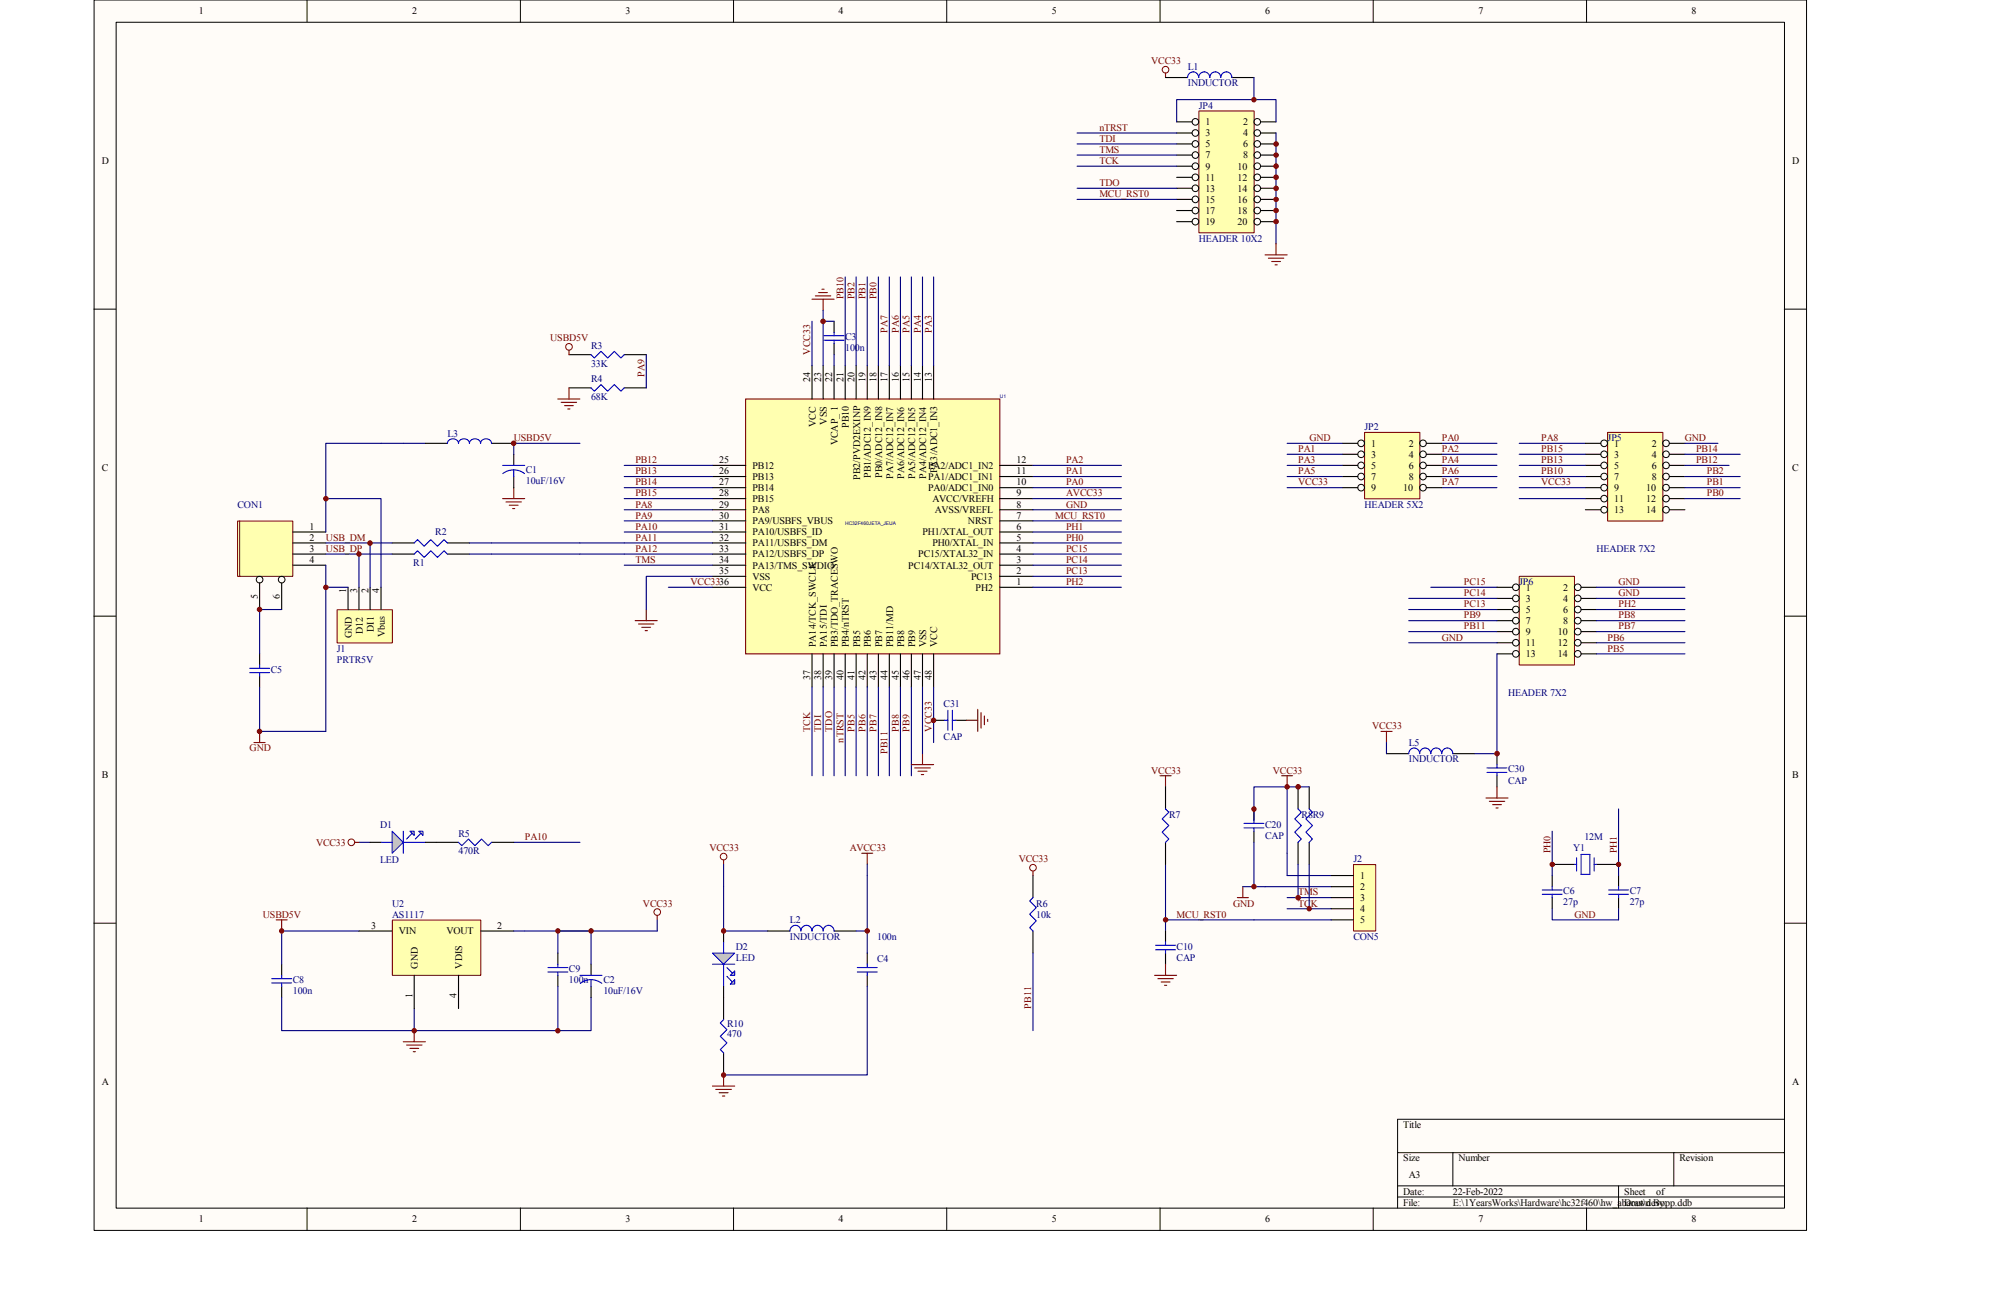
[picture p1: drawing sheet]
<svg xmlns="http://www.w3.org/2000/svg" width="432mm" height="279mm" viewBox="0 0 432 279" stroke-linecap="round" stroke-linejoin="round" font-family="sans-serif">
<path d="M20.4 0h371.4v266.7h-371.4z" fill="#fffcf8"/>
<g fill="none" stroke="#000" stroke-width=".22">
<path d="M20.4 0h371.4v266.7h-371.4zM25.2 4.8h361.8v257.1h-361.8zM66.6 0v4.8M112.9 0v4.8M159.1 0v4.8M205.3 0v4.8M251.6 0v4.8M297.8 0v4.8M344.1 0v4.8M20.4 67h4.7M387 67h4.8M20.4 133.6h4.7"/>
<path d="M387 133.6h4.8M20.4 200.1h4.7M387 200.1h4.8M303.1 249.9h83.9M303.1 257h83.9M303.1 259.5h83.9M315.1 249.9v7.1M351 257v4.8M363 249.9v7.1M387 242.6h-83.9v19.2M66.6 261.8v4.9M112.9 261.8v4.9"/>
<path d="M159.1 261.8v4.9M205.3 261.8v4.9M251.6 261.8v4.9M297.8 261.8v4.9M344.1 261.8v4.9"/>
</g>
<path d="M161.7 86.5h55.1v55.2h-55.1z" fill-rule="evenodd" fill="#ffffb0"/>
<path d="M161.7 86.5h55.1v55.2h-55.1z" fill="none" stroke="#7f0000" stroke-width=".24"/>
<g fill="none" stroke="#000" stroke-width=".24">
<path d="M176.1 79.2v7.3M178.5 79.2v7.3M180.9 79.2v7.3M183.3 79.2v7.3M185.7 79.2v7.3M188.1 79.2v7.3M190.5 79.2v7.3M192.9 79.2v7.3M195.3 79.2v7.3M197.7 79.2v7.3M200.1 79.2v7.3M202.5 79.2v7.3"/>
<path d="M154.5 117.7h7.2M154.5 115.3h7.2M154.5 112.9h7.2M154.5 110.5h7.2M154.5 108.1h7.2M154.5 105.7h7.2M154.5 103.3h7.2M154.5 100.9h7.2M216.8 117.7h7.2M216.8 115.3h7.2M216.8 112.9h7.2M216.8 110.5h7.2"/>
<path d="M216.8 108.1h7.2M216.8 105.7h7.2M216.8 103.3h7.2M216.8 100.9h7.2M154.5 127.3h7.2M154.5 124.9h7.2M154.5 122.5h7.2M154.5 120.1h7.2M216.8 127.3h7.2M216.8 124.9h7.2M216.8 122.5h7.2M216.8 120.1h7.2"/>
<path d="M176.1 141.7v7.2M178.5 141.7v7.2M180.9 141.7v7.2M183.3 141.7v7.2M185.7 141.7v7.2M188.1 141.7v7.2M190.5 141.7v7.2M192.9 141.7v7.2M195.3 141.7v7.2M197.7 141.7v7.2M200.1 141.7v7.2M202.5 141.7v7.2"/>
</g>
<path d="M51.6 113h11.9v11.9h-11.9z" fill="#ffffb0"/>
<path d="M51.5 112.9h12v12h-12zM52 112.9v12" fill="none" stroke="#7f0000" stroke-width=".22"/>
<g fill="none" stroke="#000" stroke-width=".24">
<path d="M63.5 115.3h7.2M63.5 117.7h7.2M85 117.7h4.8M97 117.7h4.8M56.3 126.4v5.7M61.1 126.4v5.7M63.5 120.1h7.2M63.5 122.5h7.2M85 120.1h4.8M97 120.1h4.8M56.3 141.7v2.4M56.3 146.5v2.4"/>
<path d="M61.1 209v2.4M61.1 213.8v2.4M121 206.6v2.4M121 211.4v2.4M128.2 209v2.4M128.2 213.8v2.4"/>
</g>
<g fill="none" stroke="#000" stroke-width=".22">
<circle cx="56.3" cy="125.6" r=".72"/>
<circle cx="61.1" cy="125.6" r=".72"/>
</g>
<g fill="none" stroke="#00f" stroke-width=".24">
<path d="M89.8 117.7l.8-.7 1.4 1.4 1.4-1.4 1.5 1.4 1.4-1.4 .7 .7M89.8 120.1l.8-.7 1.4 1.4 1.4-1.4 1.5 1.4 1.4-1.4 .7 .7M54.1 145.8h4.4M54.1 144.9h4.4M56.3 144.1v.8M56.3 145.8v.7M58.9 213.1h4.3M58.9 212.1h4.3M61.1 211.4v.7M61.1 213.1v.7M118.8 210.7h4.3M118.8 209.7h4.3"/>
<path d="M121 209v.7M121 210.7v.7M125.8 211.4h4.8M128.2 212.3l1 .2 1.3 .6M128.2 212.3l-1 .2-1.3 .6M128.2 212.3v1.5"/>
</g>
<path d="M70.7 117.7h14.3M101.8 117.7h4.8M61.1 132.1h-4.8v9.6M70.7 120.1h14.3M70.7 122.5v36h-14.4v-9.6M101.8 120.1h4.8M61.1 216.2v7.2h67.1v-7.2M77.9 201.8h-16.8v7.2M89.8 218.6v4.8M121 201.8v4.8M121 213.8v9.6M142.5 201.8h-14.3v7.2" fill="none" stroke="#00007f" stroke-width=".24"/>
<path d="M56.3 158.5v2.5M55.1 161h2.4M59.9 199.4h2.4M61.1 199.4v2.4M87.5 225.8h4.7M88.2 226.5h3.3M88.9 227.2h1.9M89.6 228h.5M89.8 223.4v2.4" fill="none" stroke="#7f0000" stroke-width=".24"/>
<path d="M85.1 199.5h19.2v11.9h-19.2z" fill="#ffffb0"/>
<path d="M85.1 199.4h19.2v12h-19.2z" fill="none" stroke="#7f0000" stroke-width=".22"/>
<path d="M77.9 201.8h7.1M89.8 211.4v7.2M99.4 211.4v7.2M104.2 201.8h7.2" fill="none" stroke="#000" stroke-width=".24"/>
<path d="M77.9 182.6h2.4M111.4 182.6h14.4M111.4 201.8h16.8" fill="none" stroke="#00007f" stroke-width=".24"/>
<path d="M85 180.2l2.5 2.4-2.5 2.4z" fill="#c1c1c1"/>
<path d="M85 180.2l2.5 2.4-2.5 2.4z" fill="none" stroke="#00f" stroke-width=".22"/>
<path d="M88.9 180.2h.9v.9z" fill="#c1c1c1"/>
<path d="M88.9 180.2h.9v.9z" fill="none" stroke="#00f" stroke-width=".22"/>
<path d="M90.8 180.2h.9v.9z" fill="#c1c1c1"/>
<path d="M90.8 180.2h.9v.9z" fill="none" stroke="#00f" stroke-width=".22"/>
<path d="M82.6 182.6h2.4M87.5 180.2v4.8M87.5 182.6h4.7M89.4 180.6l-1.2 1.3M91.3 180.6l-1.2 1.3M99.4 182.6l.8 .7 1.4-1.4 1.4 1.4 1.4-1.4 1.5 1.4 .7-.7M156.9 221l-.7 .7 1.4 1.5-1.4 1.4 1.4 1.5-1.4 1.4 .7 .7" fill="none" stroke="#00f" stroke-width=".24"/>
<path d="M80.3 182.6h2.3M92.2 182.6h7.2M106.6 182.6h4.8M156.9 216.2v4.8M156.9 228.2v4.8" fill="none" stroke="#000" stroke-width=".24"/>
<g fill="none" stroke="#7f0000" stroke-width=".22">
<circle cx="76.2" cy="182.6" r=".72"/>
<circle cx="156.9" cy="185.7" r=".72"/>
</g>
<path d="M76.9 182.6h1M156.9 186.4v1M154.5 235.4h4.8M155.2 236.1h3.4M156 236.9h1.9M156.7 237.6h.5M156.9 233v2.4" fill="none" stroke="#7f0000" stroke-width=".24"/>
<path d="M154.5 206.6h4.8l-2.4 2.4z" fill="#c1c1c1"/>
<path d="M154.5 206.6h4.8l-2.4 2.4z" fill="none" stroke="#00f" stroke-width=".22"/>
<path d="M159.3 210.4v1h-.9z" fill="#c1c1c1"/>
<path d="M159.3 210.4v1h-.9z" fill="none" stroke="#00f" stroke-width=".22"/>
<path d="M158.4 213.3l.9-1v1z" fill="#c1c1c1"/>
<path d="M158.4 213.3l.9-1v1z" fill="none" stroke="#00f" stroke-width=".22"/>
<g fill="none" stroke="#00f" stroke-width=".24">
<path d="M178.7 72.8h4.3M178.7 73.7h4.3M180.9 72.1v.7M180.9 73.7v.8M154.5 209h4.8M156.9 204.2v2.4M156.9 209v4.8M157.6 209.7l1.2 1.2M157.6 211.6l1.2 1.3M171.3 201.8a1.19 1.19 0 0 1 1.2-1.2 1.19 1.19 0 0 1 1.2 1.2 1.21 1.21 0 0 1 1.2-1.2 1.21 1.21 0 0 1 1.2 1.2 1.21 1.21 0 0 1 1.2-1.2 1.21 1.21 0 0 1 1.2 1.2 1.19 1.19 0 0 1 1.2-1.2 1.19 1.19 0 0 1 1.2 1.2M185.9 210.7h4.3M185.9 209.7h4.3"/>
<path d="M188.1 209v.7M188.1 210.7v.7"/>
</g>
<path d="M180.9 69.6v2.5M180.9 74.5v2.4M156.9 201.8v2.4M156.9 213.8v2.4M166.5 201.8h4.8M180.9 201.8h4.8M188.1 206.6v2.4M188.1 211.4v2.4" fill="none" stroke="#000" stroke-width=".24"/>
<path d="M142.5 199.4v2.4M156.9 187.4v4.8M188.1 187.4v14.4M156.9 201.8h9.6M185.7 201.8h2.4v4.8M188.1 213.8v19.2h-31.2" fill="none" stroke="#00007f" stroke-width=".24"/>
<path d="M142.5 198.4v1M186.9 185h2.4M188.1 185v2.4" fill="none" stroke="#7f0000" stroke-width=".24"/>
<circle cx="142.5" cy="197.7" r=".72" fill="none" stroke="#7f0000" stroke-width=".22"/>
<circle cx="89.8" cy="223.4" r=".48" fill="#7f0000"/>
<circle cx="89.8" cy="223.4" r=".48" fill="none" stroke="#7f0000" stroke-width=".22"/>
<circle cx="121" cy="223.4" r=".48" fill="#7f0000"/>
<circle cx="121" cy="223.4" r=".48" fill="none" stroke="#7f0000" stroke-width=".22"/>
<circle cx="121" cy="201.8" r=".48" fill="#7f0000"/>
<circle cx="121" cy="201.8" r=".48" fill="none" stroke="#7f0000" stroke-width=".22"/>
<circle cx="61.1" cy="201.8" r=".48" fill="#7f0000"/>
<circle cx="61.1" cy="201.8" r=".48" fill="none" stroke="#7f0000" stroke-width=".22"/>
<circle cx="128.2" cy="201.8" r=".48" fill="#7f0000"/>
<circle cx="128.2" cy="201.8" r=".48" fill="none" stroke="#7f0000" stroke-width=".22"/>
<circle cx="156.9" cy="233" r=".48" fill="#7f0000"/>
<circle cx="156.9" cy="233" r=".48" fill="none" stroke="#7f0000" stroke-width=".22"/>
<circle cx="188.1" cy="201.8" r=".48" fill="#7f0000"/>
<circle cx="188.1" cy="201.8" r=".48" fill="none" stroke="#7f0000" stroke-width=".22"/>
<path d="M87.5 96.1h-16.8v19.2" fill="none" stroke="#00007f" stroke-width=".24"/>
<circle cx="56.3" cy="158.5" r=".48" fill="#7f0000"/>
<circle cx="56.3" cy="158.5" r=".48" fill="none" stroke="#7f0000" stroke-width=".22"/>
<g fill="none" stroke="#00007f" stroke-width=".24">
<path d="M178.5 67.3v11.9M178.5 69.6h2.4M180.9 76.9v2.3M183.3 60v19.2M185.7 60v19.2M188.1 60v19.2M190.5 60v19.2M192.9 60v19.2M195.3 60v19.2M197.7 60v19.2M200.1 60v19.2M202.5 60v19.2"/>
<path d="M106.6 117.7h47.9M135.4 115.3h19.1M135.4 112.9h19.1M135.4 110.5h19.1M135.4 108.1h19.1M135.4 105.7h19.1M135.4 103.3h19.1M135.4 100.9h19.1M224 117.7h19.2M224 115.3h19.2M224 112.9h19.2M224 110.5h19.2"/>
<path d="M224 108.1h19.2M224 105.7h19.2M224 103.3h19.2M224 100.9h19.2M106.6 120.1h47.9M135.4 122.5h19.1M154.5 124.9h-14.3v7.2M224 127.3h19.2M224 124.9h19.2M224 122.5h19.2M224 120.1h19.2M176.1 148.9v19.2"/>
<path d="M178.5 148.9v19.2M180.9 148.9v19.2M183.3 148.9v19.2M185.7 148.9v19.2M188.1 148.9v19.2M190.5 148.9v19.2M192.9 148.9v19.2M195.3 148.9v19.2M197.7 148.9v19.2M200.1 148.9v14.5"/>
</g>
<g fill="none" stroke="#7f0000" stroke-width=".24">
<path d="M176.1 64.9h4.8M176.8 64.1h3.4M177.5 63.4h2M178.3 62.7h.4M178.5 64.9v2.4M137.8 134.5h4.7M138.5 135.3h3.3M139.2 136h1.9M139.9 136.7h.5M140.2 132.1v2.4M197.7 165.7h4.8M198.4 166.5h3.4"/>
<path d="M199.1 167.2h1.9M199.8 167.9h.5M200.1 163.4v2.3"/>
</g>
<circle cx="178.5" cy="69.7" r=".49" fill="#7f0000"/>
<circle cx="178.5" cy="69.7" r=".49" fill="none" stroke="#7f0000" stroke-width=".22"/>
<path d="M176.1 69.6v9.6M144.9 127.3h9.6M202.5 148.9v12.1M156.9 192.2v9.6" fill="none" stroke="#00007f" stroke-width=".24"/>
<circle cx="156.9" cy="201.8" r=".48" fill="#7f0000"/>
<circle cx="156.9" cy="201.8" r=".48" fill="none" stroke="#7f0000" stroke-width=".22"/>
<path d="M278 168.1h2.3M279.1 168.1v2.5M268.4 194.6h2.4M269.5 192.2v2.4" fill="none" stroke="#7f0000" stroke-width=".24"/>
<path d="M351 175.3v14.5M274.4 192.2h14.3M279.1 185v4.8h9.6M279.1 197h9.6M279.1 194.6h9.6M336.6 197v2.4h14.4v-2.4" fill="none" stroke="#00007f" stroke-width=".24"/>
<path d="M336.6 189.8v2.4M336.6 194.6v2.4M336.6 187.4h4.9M346.2 187.4h4.8M351 189.8v2.4M351 194.6v2.4" fill="none" stroke="#000" stroke-width=".24"/>
<g fill="none" stroke="#00f" stroke-width=".24">
<path d="M334.5 192.9h4.3M334.5 193.8h4.3M336.6 192.2v.7M336.6 193.8v.8M341.5 187.4h.4M341.9 185.9v2.9M342.9 185.2h1.9v4.3h-1.9zM345.7 185.9v2.9M345.7 187.4h.5M348.9 192.9h4.3M348.9 193.8h4.3M351 192.2v.7"/>
<path d="M351 193.8v.8"/>
</g>
<circle cx="351" cy="187.4" r=".46" fill="#7f0000"/>
<circle cx="351" cy="187.4" r=".46" fill="none" stroke="#7f0000" stroke-width=".22"/>
<path d="M336.6 180.2v9.6" fill="none" stroke="#00007f" stroke-width=".24"/>
<circle cx="336.7" cy="187.4" r=".48" fill="#7f0000"/>
<g fill="none" stroke="#7f0000" stroke-width=".22">
<circle cx="224" cy="188.1" r=".72"/>
<circle cx="336.7" cy="187.4" r=".48"/>
</g>
<path d="M252.8 170.6v4.7M224 189.8v4.8M252.8 182.6v4.8M224 201.8v4.8M252.8 201.8v2.4M252.8 206.6v2.4" fill="none" stroke="#000" stroke-width=".24"/>
<path d="M252.8 175.3l.7 .8-1.4 1.4 1.4 1.4-1.4 1.5 1.4 1.5-.7 .7M224 194.6l-.7 .7 1.4 1.4-1.4 1.5 1.4 1.4-1.4 1.5 .7 .7M250.6 205.9h4.3M250.6 204.9h4.3M252.8 204.2v.7M252.8 205.9v.7" fill="none" stroke="#00f" stroke-width=".24"/>
<path d="M251.6 168.1h2.4M252.8 168.1v2.5M224 188.8v1" fill="none" stroke="#7f0000" stroke-width=".24"/>
<path d="M252.8 187.4v12h19.1M252.8 199.4v2.4M224 206.6v16.8" fill="none" stroke="#00007f" stroke-width=".24"/>
<circle cx="252.8" cy="199.4" r=".49" fill="#7f0000"/>
<circle cx="252.8" cy="199.4" r=".49" fill="none" stroke="#7f0000" stroke-width=".22"/>
<path d="M293.6 187.5h4.8v14.3h-4.8z" fill="#ffffb0"/>
<path d="M293.5 187.4h4.9v14.4h-4.9z" fill="none" stroke="#7f0000" stroke-width=".22"/>
<path d="M281.5 170.6v4.7M283.9 170.6v4.7M281.5 182.6v4.8M283.9 182.6v4.8M288.7 189.8h4.8M288.7 192.2h4.8M288.7 194.6h4.8M288.7 197h4.8M288.7 199.4h4.8" fill="none" stroke="#000" stroke-width=".24"/>
<path d="M279.1 170.6v14.4M269.5 192.2h4.9M271.9 199.4h16.8M281.5 187.4v7.2" fill="none" stroke="#00007f" stroke-width=".24"/>
<path d="M281.5 175.3l.7 .8-1.4 1.4 1.4 1.4-1.4 1.5 1.4 1.5-.7 .7M283.9 175.3l.7 .8-1.4 1.4 1.4 1.4-1.4 1.5 1.4 1.5-.7 .7" fill="none" stroke="#00f" stroke-width=".24"/>
<circle cx="281.5" cy="194.6" r=".49" fill="#7f0000"/>
<circle cx="281.5" cy="194.6" r=".49" fill="none" stroke="#7f0000" stroke-width=".22"/>
<path d="M283.9 187.4v9.6" fill="none" stroke="#00007f" stroke-width=".24"/>
<circle cx="283.9" cy="197" r=".46" fill="#7f0000"/>
<circle cx="283.9" cy="197" r=".46" fill="none" stroke="#7f0000" stroke-width=".22"/>
<path d="M279.1 170.6h4.8" fill="none" stroke="#00007f" stroke-width=".24"/>
<circle cx="281.5" cy="170.5" r=".49" fill="#7f0000"/>
<g fill="none" stroke="#7f0000" stroke-width=".22">
<circle cx="123.4" cy="75.2" r=".72"/>
<circle cx="281.5" cy="170.5" r=".49"/>
</g>
<path d="M123.4 75.9v1M121 86.5h4.8M121.7 87.2h3.4M122.4 87.9h1.9M123.1 88.6h.5M123.4 84.1v2.4M109 108.1h4.8M109.7 108.8h3.4M110.4 109.5h2M111.2 110.2h.4M111.4 105.7v2.4" fill="none" stroke="#7f0000" stroke-width=".24"/>
<path d="M123.4 76.9h4.8M135.4 76.9h4.8M92.2 96.1h4.8M106.6 96.1h4.8M111.4 98.5v2.4M123.4 84.1h4.8M135.4 84.1h4.8M111.4 103.3v2.4" fill="none" stroke="#000" stroke-width=".24"/>
<path d="M128.2 76.9l.7 .7 1.4-1.4 1.5 1.4 1.4-1.4 1.5 1.4 .7-.7M97 96.1a1.23 1.23 0 0 1 1.2-1 1.23 1.23 0 0 1 1.2 1 1.21 1.21 0 0 1 1.2-1 1.21 1.21 0 0 1 1.2 1 1.23 1.23 0 0 1 1.2-1 1.23 1.23 0 0 1 1.2 1 1.21 1.21 0 0 1 1.2-1 1.21 1.21 0 0 1 1.2 1M128.2 84.1l.7 .7 1.4-1.4 1.5 1.4 1.4-1.4 1.5 1.4 .7-.7M109 100.9h4.8M111.4 101.9l1.5 .2 .8 .6M111.4 101.9l-1.5 .2-.8 .6M111.4 101.9v1.4" fill="none" stroke="#00f" stroke-width=".24"/>
<path d="M140.2 76.9v7.2M87.5 96.1h4.7M125.8 96.1h-14.4v2.4" fill="none" stroke="#00007f" stroke-width=".24"/>
<path d="M260.1 24.1h11.9v26.4h-11.9z" fill="#ffffb0"/>
<g fill="none" stroke="#7f0000" stroke-width=".22">
<path d="M260 24h12v26.5h-12z"/>
<circle cx="252.8" cy="15.1" r=".72"/>
</g>
<g fill="none" stroke="#000" stroke-width=".22">
<circle cx="259.2" cy="31.2" r=".72"/>
<circle cx="259.3" cy="36" r=".72"/>
<circle cx="259.3" cy="26.4" r=".72"/>
<circle cx="259.3" cy="38.4" r=".72"/>
<circle cx="259.3" cy="28.8" r=".72"/>
<circle cx="259.3" cy="33.6" r=".72"/>
<circle cx="272.7" cy="31.2" r=".72"/>
<circle cx="272.7" cy="26.4" r=".72"/>
<circle cx="272.7" cy="36" r=".72"/>
<circle cx="272.7" cy="38.4" r=".72"/>
<circle cx="272.7" cy="28.8" r=".72"/>
<circle cx="272.7" cy="33.6" r=".72"/>
<circle cx="259.2" cy="40.8" r=".72"/>
<circle cx="259.3" cy="48" r=".72"/>
<circle cx="259.3" cy="45.6" r=".72"/>
<circle cx="259.3" cy="43.2" r=".72"/>
<circle cx="272.7" cy="40.8" r=".72"/>
<circle cx="272.7" cy="45.6" r=".72"/>
<circle cx="272.7" cy="48" r=".72"/>
<circle cx="272.7" cy="43.2" r=".72"/>
</g>
<g fill="none" stroke="#000" stroke-width=".24">
<path d="M252.8 16.8h4.8M267.2 16.8h4.7M255.2 26.4h3.3M255.2 28.8h3.3M255.2 31.2h3.3M255.2 33.6h3.3M255.2 36h3.3M255.2 38.4h3.3M273.4 26.4h3.3M273.4 28.8h3.3M273.4 31.2h3.3M273.4 33.6h3.3"/>
<path d="M273.4 36h3.3M273.4 38.4h3.3M255.2 40.8h3.3M255.2 43.2h3.3M255.2 45.6h3.3M255.2 48h3.3M273.4 40.8h3.3M273.4 43.2h3.3M273.4 45.6h3.3M273.4 48h3.3"/>
</g>
<path d="M252.8 15.8v1" fill="none" stroke="#7f0000" stroke-width=".24"/>
<path d="M257.6 16.8a1.21 1.21 0 0 1 1.2-1.2 1.21 1.21 0 0 1 1.2 1.2 1.21 1.21 0 0 1 1.2-1.2 1.21 1.21 0 0 1 1.2 1.2 1.19 1.19 0 0 1 1.2-1.2 1.19 1.19 0 0 1 1.2 1.2 1.21 1.21 0 0 1 1.2-1.2 1.21 1.21 0 0 1 1.2 1.2" fill="none" stroke="#00f" stroke-width=".24"/>
<path d="M271.9 16.8v4.8h-16.7v4.8M271.9 21.6h4.8v4.8" fill="none" stroke="#00007f" stroke-width=".24"/>
<circle cx="271.9" cy="21.6" r=".48" fill="#7f0000"/>
<circle cx="271.9" cy="21.6" r=".48" fill="none" stroke="#7f0000" stroke-width=".22"/>
<path d="M233.6 28.8h21.6M233.6 31.2h21.6M233.6 33.6h21.6M233.6 36h21.6M233.6 40.8h21.6M233.6 43.2h21.6M312.7 96.1h12M312.7 98.5h12M312.7 100.9h12M312.7 103.3h12M312.7 105.7h12" fill="none" stroke="#00007f" stroke-width=".24"/>
<path d="M250.4 211.4h4.8M251.1 212.1h3.4M251.8 212.9h1.9M252.6 213.6h.4M252.8 209v2.4" fill="none" stroke="#7f0000" stroke-width=".24"/>
<path d="M296 93.8h11.9v14.3h-11.9z" fill="#ffffb0"/>
<path d="M296 93.7h11.9v14.4h-11.9z" fill="none" stroke="#7f0000" stroke-width=".22"/>
<g fill="none" stroke="#000" stroke-width=".22">
<circle cx="295.2" cy="98.5" r=".72"/>
<circle cx="295.2" cy="96.1" r=".72"/>
<circle cx="308.6" cy="98.5" r=".72"/>
<circle cx="308.6" cy="96.1" r=".72"/>
<circle cx="295.2" cy="105.7" r=".72"/>
<circle cx="295.2" cy="103.3" r=".72"/>
<circle cx="295.2" cy="100.9" r=".72"/>
<circle cx="308.6" cy="105.7" r=".72"/>
<circle cx="308.6" cy="103.3" r=".72"/>
<circle cx="308.6" cy="100.9" r=".72"/>
</g>
<path d="M291.1 96.1h3.4M291.1 98.5h3.4M309.3 96.1h3.4M309.3 98.5h3.4M291.1 100.9h3.4M291.1 103.3h3.4M291.1 105.7h3.4M309.3 100.9h3.4M309.3 103.3h3.4M309.3 105.7h3.4" fill="none" stroke="#000" stroke-width=".24"/>
<path d="M279.1 96.1h12M279.1 98.5h12M329.5 96.1h14.3M279.1 100.9h12M279.1 103.3h12M279.1 105.7h12M310.3 127.3h14.4" fill="none" stroke="#00007f" stroke-width=".24"/>
<path d="M73.2 132.2h11.9v7.2h-11.9z" fill="#ffffb0"/>
<path d="M73.1 132.2h12v7.2h-12z" fill="none" stroke="#7f0000" stroke-width=".22"/>
<path d="M75.5 127.3v4.8M77.9 127.3v4.8M80.3 127.3v4.8M82.6 127.3v4.8" fill="none" stroke="#000" stroke-width=".24"/>
<circle cx="111.4" cy="96.1" r=".49" fill="#7f0000"/>
<circle cx="111.4" cy="96.1" r=".49" fill="none" stroke="#7f0000" stroke-width=".22"/>
<path d="M70.7 127.3h4.8" fill="none" stroke="#00007f" stroke-width=".24"/>
<circle cx="70.7" cy="127.3" r=".49" fill="#7f0000"/>
<circle cx="70.7" cy="127.3" r=".49" fill="none" stroke="#7f0000" stroke-width=".22"/>
<path d="M77.9 120.1v7.2" fill="none" stroke="#00007f" stroke-width=".24"/>
<circle cx="77.9" cy="120.1" r=".46" fill="#7f0000"/>
<circle cx="77.9" cy="120.1" r=".46" fill="none" stroke="#7f0000" stroke-width=".22"/>
<path d="M80.3 117.7v9.6" fill="none" stroke="#00007f" stroke-width=".24"/>
<circle cx="80.2" cy="117.7" r=".49" fill="#7f0000"/>
<circle cx="80.2" cy="117.7" r=".49" fill="none" stroke="#7f0000" stroke-width=".22"/>
<path d="M70.7 108.1h11.9v19.2" fill="none" stroke="#00007f" stroke-width=".24"/>
<circle cx="70.7" cy="108.1" r=".49" fill="#7f0000"/>
<circle cx="70.7" cy="108.1" r=".49" fill="none" stroke="#7f0000" stroke-width=".22"/>
<path d="M276.7 28.8v24" fill="none" stroke="#00007f" stroke-width=".24"/>
<circle cx="276.8" cy="31.2" r=".49" fill="#7f0000"/>
<circle cx="276.8" cy="31.2" r=".49" fill="none" stroke="#7f0000" stroke-width=".22"/>
<circle cx="276.8" cy="33.6" r=".48" fill="#7f0000"/>
<circle cx="276.8" cy="33.6" r=".48" fill="none" stroke="#7f0000" stroke-width=".22"/>
<circle cx="276.8" cy="36" r=".49" fill="#7f0000"/>
<circle cx="276.8" cy="36" r=".49" fill="none" stroke="#7f0000" stroke-width=".22"/>
<circle cx="276.8" cy="38.4" r=".49" fill="#7f0000"/>
<circle cx="276.8" cy="38.4" r=".49" fill="none" stroke="#7f0000" stroke-width=".22"/>
<circle cx="276.8" cy="40.8" r=".49" fill="#7f0000"/>
<circle cx="276.8" cy="40.8" r=".49" fill="none" stroke="#7f0000" stroke-width=".22"/>
<circle cx="276.8" cy="43.2" r=".48" fill="#7f0000"/>
<circle cx="276.8" cy="43.2" r=".48" fill="none" stroke="#7f0000" stroke-width=".22"/>
<circle cx="276.8" cy="45.6" r=".49" fill="#7f0000"/>
<circle cx="276.8" cy="45.6" r=".49" fill="none" stroke="#7f0000" stroke-width=".22"/>
<circle cx="276.8" cy="48" r=".49" fill="#7f0000"/>
<circle cx="276.8" cy="48" r=".49" fill="none" stroke="#7f0000" stroke-width=".22"/>
<path d="M274.4 55.2h4.7M275.1 56h3.3M275.8 56.7h1.9M276.5 57.4h.5M276.7 52.8v2.4" fill="none" stroke="#7f0000" stroke-width=".24"/>
<circle cx="56.3" cy="132.1" r=".48" fill="#7f0000"/>
<circle cx="56.3" cy="132.1" r=".48" fill="none" stroke="#7f0000" stroke-width=".22"/>
<path d="M271.9 175.3v2.5M271.9 180.2v2.4" fill="none" stroke="#000" stroke-width=".24"/>
<path d="M269.8 179.5h4.3M269.8 178.5h4.3M271.9 177.8v.7M271.9 179.5v.7" fill="none" stroke="#00f" stroke-width=".24"/>
<path d="M279.1 170.6h-7.2v7.2" fill="none" stroke="#00007f" stroke-width=".24"/>
<circle cx="279.1" cy="170.5" r=".47" fill="#7f0000"/>
<circle cx="279.1" cy="170.5" r=".47" fill="none" stroke="#7f0000" stroke-width=".22"/>
<circle cx="271.9" cy="175.4" r=".48" fill="#7f0000"/>
<circle cx="271.9" cy="175.4" r=".48" fill="none" stroke="#7f0000" stroke-width=".22"/>
<path d="M271.9 182.6v9.6" fill="none" stroke="#00007f" stroke-width=".24"/>
<circle cx="271.9" cy="192.2" r=".48" fill="#7f0000"/>
<circle cx="271.9" cy="192.2" r=".48" fill="none" stroke="#7f0000" stroke-width=".22"/>
<path d="M329.5 125h12v19.1h-12z" fill="#ffffb0"/>
<path d="M329.5 124.9h12v19.2h-12z" fill="none" stroke="#7f0000" stroke-width=".22"/>
<g fill="none" stroke="#000" stroke-width=".22">
<circle cx="328.8" cy="127.3" r=".73"/>
<circle cx="328.8" cy="136.9" r=".73"/>
<circle cx="328.8" cy="134.5" r=".72"/>
<circle cx="328.8" cy="132.1" r=".72"/>
<circle cx="328.8" cy="139.3" r=".72"/>
<circle cx="328.8" cy="129.7" r=".72"/>
<circle cx="342.2" cy="127.3" r=".73"/>
<circle cx="342.2" cy="136.9" r=".73"/>
<circle cx="342.2" cy="132.1" r=".72"/>
<circle cx="342.2" cy="134.5" r=".72"/>
<circle cx="342.2" cy="129.7" r=".72"/>
<circle cx="342.2" cy="139.3" r=".72"/>
<circle cx="328.8" cy="141.7" r=".72"/>
<circle cx="342.2" cy="141.7" r=".72"/>
</g>
<g fill="none" stroke="#000" stroke-width=".24">
<path d="M324.7 127.3h3.3M324.7 129.7h3.3M324.7 132.1h3.3M324.7 134.5h3.3M324.7 136.9h3.3M324.7 139.3h3.3M342.9 127.3h3.3M342.9 129.7h3.3M342.9 132.1h3.3M342.9 134.5h3.3M342.9 136.9h3.3M342.9 139.3h3.3"/>
<path d="M324.7 141.7h3.3M342.9 141.7h3.3M300.7 163.4h4.8M315.1 163.4h4.8M324.7 163.4v2.3M324.7 168.1v2.5"/>
</g>
<g fill="none" stroke="#00007f" stroke-width=".24">
<path d="M305.5 136.9h19.2M305.5 134.5h19.2M305.5 132.1h19.2M305.5 129.7h19.2M305.5 139.3h19.2M346.2 136.9h19.2M346.2 134.5h19.2M346.2 132.1h19.2M346.2 129.7h19.2M346.2 127.3h19.2M346.2 139.3h19.2M324.7 141.7v21.7h-4.8"/>
<path d="M346.2 141.7h19.2M300.7 161v2.4"/>
</g>
<path d="M305.5 163.4a1.19 1.19 0 0 1 1.2-1.3 1.19 1.19 0 0 1 1.2 1.3 1.21 1.21 0 0 1 1.2-1.3 1.21 1.21 0 0 1 1.2 1.3 1.19 1.19 0 0 1 1.2-1.3 1.19 1.19 0 0 1 1.2 1.3 1.21 1.21 0 0 1 1.2-1.3 1.21 1.21 0 0 1 1.2 1.3M322.5 167.4h4.3M322.5 166.5h4.3M324.7 165.7v.8M324.7 167.4v.7" fill="none" stroke="#00f" stroke-width=".24"/>
<path d="M299.5 158.5h2.4M300.7 158.5v2.5M322.3 173h4.8M323 173.7h3.3M323.7 174.4h1.9M324.4 175.1h.5M324.7 170.6v2.4" fill="none" stroke="#7f0000" stroke-width=".24"/>
<circle cx="324.7" cy="163.3" r=".49" fill="#7f0000"/>
<circle cx="324.7" cy="163.3" r=".49" fill="none" stroke="#7f0000" stroke-width=".22"/>
<path d="M202.5 156.1h2.4M207.3 156.1h2.3" fill="none" stroke="#000" stroke-width=".24"/>
<path d="M204.9 156.1h.7M205.6 154v4.3M206.5 156.1h.8M206.5 154v4.3" fill="none" stroke="#00f" stroke-width=".24"/>
<path d="M209.6 156.1h2.4M212 153.8v4.7M212.8 154.5v3.3M213.5 155.2v1.9M214.2 155.9v.5" fill="none" stroke="#7f0000" stroke-width=".24"/>
<circle cx="202.5" cy="156.1" r=".49" fill="#7f0000"/>
<circle cx="202.5" cy="156.1" r=".49" fill="none" stroke="#7f0000" stroke-width=".22"/>
<path d="M348.7 93.8h11.9v19.1h-11.9z" fill="#ffffb0"/>
<path d="M348.7 93.7h11.9v19.2h-11.9z" fill="none" stroke="#7f0000" stroke-width=".22"/>
<g fill="none" stroke="#000" stroke-width=".22">
<circle cx="347.9" cy="98.5" r=".72"/>
<circle cx="347.9" cy="96.1" r=".72"/>
<circle cx="361.3" cy="98.5" r=".72"/>
<circle cx="361.3" cy="96.1" r=".72"/>
<circle cx="347.9" cy="108.1" r=".72"/>
<circle cx="347.9" cy="105.7" r=".72"/>
<circle cx="347.9" cy="103.3" r=".72"/>
<circle cx="347.9" cy="100.9" r=".72"/>
<circle cx="347.9" cy="110.5" r=".72"/>
<circle cx="361.3" cy="108.1" r=".72"/>
<circle cx="361.3" cy="103.3" r=".72"/>
<circle cx="361.3" cy="105.7" r=".72"/>
<circle cx="361.3" cy="110.5" r=".72"/>
<circle cx="361.3" cy="100.9" r=".72"/>
</g>
<g fill="none" stroke="#000" stroke-width=".24">
<path d="M343.8 96.1h3.4M343.8 98.5h3.4M362 96.1h3.4M362 98.5h3.4M343.8 100.9h3.4M343.8 103.3h3.4M343.8 105.7h3.4M343.8 108.1h3.4M343.8 110.5h3.4M362 100.9h3.4M362 103.3h3.4M362 105.7h3.4"/>
<path d="M362 108.1h3.4M362 110.5h3.4"/>
</g>
<path d="M329.5 98.5h14.3M365.4 96.1h7.2M365.4 98.5h12M329.5 105.7h14.3M329.5 100.9h14.3M329.5 103.3h14.3M329.5 108.1h14.3M365.4 105.7h12M365.4 100.9h9.6M365.4 103.3h12M365.4 108.1h12" fill="none" stroke="#00007f" stroke-width=".24"/>
<g font-size="2.2">
<text x="43.1" y="3.1">1</text>
<text x="89.4" y="3.1">2</text>
<text x="135.6" y="3.1">3</text>
<text x="181.9" y="3.1">4</text>
<text x="228.1" y="3.1">5</text>
<text x="274.4" y="3.1">6</text>
<text x="320.6" y="3.1">7</text>
<text x="366.9" y="3.1">8</text>
<text x="261.4" y="27.1">1</text>
<text x="261.4" y="29.5">3</text>
<text x="269.6" y="27.1">2</text>
<text x="269.6" y="29.5">4</text>
<text x="22.1" y="35.6">D</text>
<text x="261.4" y="31.9">5</text>
<text x="261.4" y="34.3">7</text>
<text x="269.6" y="31.9">6</text>
<text x="269.6" y="34.3">8</text>
<text x="388.7" y="35.6">D</text>
<text x="261.4" y="36.7">9</text>
<text x="261.4" y="39.2">11</text>
<text x="261.4" y="41.5">13</text>
<text x="268.4" y="36.7">10</text>
<text x="268.4" y="39.2">12</text>
<text x="268.4" y="41.5">14</text>
<text x="261.4" y="43.9">15</text>
<text x="261.4" y="46.4">17</text>
<text x="268.4" y="43.9">16</text>
<text x="268.4" y="46.4">18</text>
<text x="261.4" y="48.8">19</text>
<text x="268.4" y="48.8">20</text>
<text x="175.7" y="82.9" transform="rotate(-90 175.7 82.9)">24</text>
<text x="178.1" y="82.9" transform="rotate(-90 178.1 82.9)">23</text>
<text x="180.5" y="82.9" transform="rotate(-90 180.5 82.9)">22</text>
<text x="182.9" y="82.9" transform="rotate(-90 182.9 82.9)">21</text>
<text x="185.3" y="82.9" transform="rotate(-90 185.3 82.9)">20</text>
<text x="187.7" y="82.9" transform="rotate(-90 187.7 82.9)">19</text>
<text x="190.1" y="82.9" transform="rotate(-90 190.1 82.9)">18</text>
<text x="192.5" y="82.9" transform="rotate(-90 192.5 82.9)">17</text>
<text x="194.9" y="82.9" transform="rotate(-90 194.9 82.9)">16</text>
<text x="197.3" y="82.9" transform="rotate(-90 197.3 82.9)">15</text>
<text x="199.7" y="82.9" transform="rotate(-90 199.7 82.9)">14</text>
<text x="202.1" y="82.9" transform="rotate(-90 202.1 82.9)">13</text>
<text x="176.9" y="92.5" transform="rotate(-90 176.9 92.5)">VCC</text>
<text x="179.3" y="92" transform="rotate(-90 179.3 92)">VSS</text>
<text x="184.1" y="92.8" transform="rotate(-90 184.1 92.8)">PB10</text>
<text x="156" y="100.4">25</text>
<text x="163.2" y="101.6">PB12</text>
<text x="181.7" y="96.6" transform="rotate(-90 181.7 96.6)">VCAP_ 1</text>
<text x="201.3" y="101.6">PA2/ADC1_IN2</text>
<text x="220.5" y="100.4">12</text>
<text x="297.4" y="96.8">1</text>
<text x="297.4" y="99.2">3</text>
<text x="297.4" y="101.6">5</text>
<text x="305.5" y="96.8">2</text>
<text x="305.5" y="99.2">4</text>
<text x="305.5" y="101.6">6</text>
<text x="350.1" y="96.8">1</text>
<text x="350.1" y="99.2">3</text>
<text x="350.1" y="101.6">5</text>
<text x="358.2" y="96.8">2</text>
<text x="358.2" y="99.2">4</text>
<text x="358.2" y="101.6">6</text>
<text x="22.1" y="102.1">C</text>
<text x="156" y="102.8">26</text>
<text x="156" y="105.2">27</text>
<text x="156" y="107.6">28</text>
<text x="163.2" y="104">PB13</text>
<text x="163.2" y="106.4">PB14</text>
<text x="186.5" y="104" transform="rotate(-90 186.5 104)">PB2/PVD2EXINP</text>
<text x="188.9" y="103.5" transform="rotate(-90 188.9 103.5)">PB1/ADC12_IN9</text>
<text x="191.3" y="103.5" transform="rotate(-90 191.3 103.5)">PB0/ADC12_IN8</text>
<text x="193.7" y="103.8" transform="rotate(-90 193.7 103.8)">PA7/ADC12_IN7</text>
<text x="196.1" y="103.8" transform="rotate(-90 196.1 103.8)">PA6/ADC12_IN6</text>
<text x="198.5" y="103.8" transform="rotate(-90 198.5 103.8)">PA5/ADC12_IN5</text>
<text x="200.9" y="103.8" transform="rotate(-90 200.9 103.8)">PA4/ADC12_IN4</text>
<text x="201.3" y="106.4">PA0/ADC1_IN0</text>
<text x="201.3" y="104">PA1/ADC1_IN1</text>
<text x="203.3" y="102.6" transform="rotate(-90 203.3 102.6)">PA3/ADC1_IN3</text>
<text x="220.5" y="105.2">10</text>
<text x="220.5" y="102.8">11</text>
<text x="220.5" y="107.6">9</text>
<text x="297.4" y="104">7</text>
<text x="297.4" y="106.4">9</text>
<text x="304.3" y="106.4">10</text>
<text x="305.5" y="104">8</text>
<text x="350.1" y="104">7</text>
<text x="350.1" y="106.4">9</text>
<text x="357" y="106.4">10</text>
<text x="358.2" y="104">8</text>
<text x="388.7" y="102.1">C</text>
<text x="156" y="110">29</text>
<text x="156" y="112.4">30</text>
<text x="163.2" y="108.8">PB15</text>
<text x="163.2" y="111.2">PA8</text>
<text x="163.2" y="113.6">PA9/USBFS_VBUS</text>
<text x="202.2" y="108.8">AVCC/VREFH</text>
<text x="202.7" y="111.2">AVSS/VREFL</text>
<text x="209.9" y="113.6">NRST</text>
<text x="220.5" y="112.4">7</text>
<text x="220.5" y="110">8</text>
<text x="350.1" y="108.8">11</text>
<text x="350.1" y="111.2">13</text>
<text x="357" y="108.8">12</text>
<text x="357" y="111.2">14</text>
<text x="67.1" y="114.8">1</text>
<text x="67.1" y="117.2">2</text>
<text x="67.1" y="119.6">3</text>
<text x="156" y="114.8">31</text>
<text x="156" y="117.2">32</text>
<text x="156" y="119.6">33</text>
<text x="163.2" y="116">PA10/USBFS_ID</text>
<text x="163.2" y="118.4">PA11/USBFS_DM</text>
<text x="200.1" y="116">PH1/XTAL_OUT</text>
<text x="202.2" y="118.4">PH0/XTAL_IN</text>
<text x="220.5" y="119.6">4</text>
<text x="220.5" y="117.2">5</text>
<text x="220.5" y="114.8">6</text>
<text x="67.1" y="122">4</text>
<text x="156" y="122">34</text>
<text x="156" y="124.4">35</text>
<text x="163.2" y="120.8">PA12/USBFS_DP</text>
<text x="163.2" y="123.2">PA13/TMS_SWDIO</text>
<text x="163.2" y="125.6">VSS</text>
<text x="197" y="123.2">PC14/XTAL32_OUT</text>
<text x="199.1" y="120.8">PC15/XTAL32_IN</text>
<text x="210.6" y="125.6">PC13</text>
<text x="220.5" y="124.4">2</text>
<text x="220.5" y="122">3</text>
<text x="55.9" y="129.8" transform="rotate(-90 55.9 129.8)">5</text>
<text x="60.7" y="129.8" transform="rotate(-90 60.7 129.8)">6</text>
<text x="75.1" y="128.5" transform="rotate(-90 75.1 128.5)">1</text>
<text x="77.5" y="128.5" transform="rotate(-90 77.5 128.5)">3</text>
<text x="79.9" y="128.5" transform="rotate(-90 79.9 128.5)">2</text>
<text x="82.3" y="128.5" transform="rotate(-90 82.3 128.5)">4</text>
<text x="163.2" y="128">VCC</text>
<text x="211.6" y="128">PH2</text>
<text x="220.5" y="126.8">1</text>
<text x="330.9" y="128">1</text>
<text x="330.9" y="130.4">3</text>
<text x="339" y="128">2</text>
<text x="339" y="130.4">4</text>
<text x="78.7" y="137.4" transform="rotate(-90 78.7 137.4)">D12</text>
<text x="81.1" y="136.9" transform="rotate(-90 81.1 136.9)">DI1</text>
<text x="330.9" y="132.8">5</text>
<text x="330.9" y="135.3">7</text>
<text x="330.9" y="137.6">9</text>
<text x="337.9" y="137.6">10</text>
<text x="339" y="132.8">6</text>
<text x="339" y="135.3">8</text>
<text x="76.3" y="138.4" transform="rotate(-90 76.3 138.4)">GND</text>
<text x="83.5" y="138.1" transform="rotate(-90 83.5 138.1)">Vbus</text>
<text x="176.9" y="140.3" transform="rotate(-90 176.9 140.3)">PA14/TCK_SWCLK</text>
<text x="179.3" y="140.3" transform="rotate(-90 179.3 140.3)">PA15/TDI</text>
<text x="181.7" y="140.3" transform="rotate(-90 181.7 140.3)">PB3/TDO_TRACESWO</text>
<text x="184.1" y="140.3" transform="rotate(-90 184.1 140.3)">PB4/nTRST</text>
<text x="186.5" y="140.3" transform="rotate(-90 186.5 140.3)">PB5</text>
<text x="188.9" y="140.3" transform="rotate(-90 188.9 140.3)">PB6</text>
<text x="191.3" y="140.3" transform="rotate(-90 191.3 140.3)">PB7</text>
<text x="193.7" y="140.3" transform="rotate(-90 193.7 140.3)">PB11/MD</text>
<text x="196.1" y="140.3" transform="rotate(-90 196.1 140.3)">PB8</text>
<text x="198.5" y="140.3" transform="rotate(-90 198.5 140.3)">PB9</text>
<text x="200.9" y="140.3" transform="rotate(-90 200.9 140.3)">VSS</text>
<text x="203.3" y="140.3" transform="rotate(-90 203.3 140.3)">VCC</text>
<text x="330.9" y="140">11</text>
<text x="330.9" y="142.5">13</text>
<text x="337.9" y="140">12</text>
<text x="337.9" y="142.5">14</text>
<text x="175.7" y="147.5" transform="rotate(-90 175.7 147.5)">37</text>
<text x="178.1" y="147.5" transform="rotate(-90 178.1 147.5)">38</text>
<text x="180.5" y="147.5" transform="rotate(-90 180.5 147.5)">39</text>
<text x="182.9" y="147.5" transform="rotate(-90 182.9 147.5)">40</text>
<text x="185.3" y="147.5" transform="rotate(-90 185.3 147.5)">41</text>
<text x="187.7" y="147.5" transform="rotate(-90 187.7 147.5)">42</text>
<text x="190.1" y="147.5" transform="rotate(-90 190.1 147.5)">43</text>
<text x="192.5" y="147.5" transform="rotate(-90 192.5 147.5)">44</text>
<text x="194.9" y="147.5" transform="rotate(-90 194.9 147.5)">45</text>
<text x="197.3" y="147.5" transform="rotate(-90 197.3 147.5)">46</text>
<text x="199.7" y="147.5" transform="rotate(-90 199.7 147.5)">47</text>
<text x="202.1" y="147.5" transform="rotate(-90 202.1 147.5)">48</text>
<text x="22.1" y="168.6">B</text>
<text x="388.7" y="168.6">B</text>
<text x="295" y="190.5">1</text>
<text x="295" y="192.9">2</text>
<text x="295" y="195.3">3</text>
<text x="295" y="197.7">4</text>
<text x="80.5" y="201.3">3</text>
<text x="86.5" y="202.5">VIN</text>
<text x="96.8" y="202.5">VOUT</text>
<text x="107.8" y="201.3">2</text>
<text x="295" y="200.1">5</text>
<text x="90.6" y="210" transform="rotate(-90 90.6 210)">GND</text>
<text x="100.2" y="210" transform="rotate(-90 100.2 210)">VDIS</text>
<text x="89.5" y="216.2" transform="rotate(-90 89.5 216.2)">1</text>
<text x="99" y="216.2" transform="rotate(-90 99 216.2)">4</text>
<text x="22.1" y="235.2">A</text>
<text x="388.7" y="235.2">A</text>
<text x="304.3" y="244.6">Title</text>
<text x="304.3" y="251.8">Size</text>
<text x="316.3" y="251.8">Number</text>
<text x="364.2" y="251.8">Revision</text>
<text x="305.5" y="255.4">A3</text>
<text x="304.3" y="259">Date:</text>
<text x="304.3" y="261.4">File:</text>
<text x="315.1" y="259">22-Feb-2022</text>
<text x="315.1" y="261.4">E:\1YearsWorks\Hardware\hc32f460\hw_abaout\devopp.ddb</text>
<text x="352.3" y="259">Sheet</text>
<text x="352.3" y="261.4">Drawn By:</text>
<text x="359.2" y="259">of</text>
<text x="43.1" y="265">1</text>
<text x="89.4" y="265">2</text>
<text x="135.6" y="265">3</text>
<text x="181.9" y="265">4</text>
<text x="228.1" y="265">5</text>
<text x="274.4" y="265">6</text>
<text x="320.6" y="265">7</text>
<text x="366.9" y="265">8</text>
</g>
<g font-size="2.2" fill="#7f0000">
<text x="249.7" y="13.9">VCC33</text>
<text x="238.4" y="28.3">nTRST</text>
<text x="238.4" y="30.7">TDI</text>
<text x="238.4" y="33.1">TMS</text>
<text x="238.4" y="35.6">TCK</text>
<text x="238.4" y="40.3">TDO</text>
<text x="238.4" y="42.8">MCU_RST0</text>
<text x="182.9" y="64.9" transform="rotate(-90 182.9 64.9)">PB10</text>
<text x="185.3" y="64.9" transform="rotate(-90 185.3 64.9)">PB2</text>
<text x="187.7" y="64.9" transform="rotate(-90 187.7 64.9)">PB1</text>
<text x="190.1" y="64.9" transform="rotate(-90 190.1 64.9)">PB0</text>
<text x="119.3" y="74">USBD5V</text>
<text x="175.7" y="76.9" transform="rotate(-90 175.7 76.9)">VCC33</text>
<text x="192.5" y="72.1" transform="rotate(-90 192.5 72.1)">PA7</text>
<text x="194.9" y="72.1" transform="rotate(-90 194.9 72.1)">PA6</text>
<text x="197.3" y="72.1" transform="rotate(-90 197.3 72.1)">PA5</text>
<text x="199.7" y="72.1" transform="rotate(-90 199.7 72.1)">PA4</text>
<text x="202.1" y="72.1" transform="rotate(-90 202.1 72.1)">PA3</text>
<text x="139.8" y="81.7" transform="rotate(-90 139.8 81.7)">PA9</text>
<text x="111.4" y="95.6">USBD5V</text>
<text x="284" y="95.6">GND</text>
<text x="312.7" y="95.6">PA0</text>
<text x="334.3" y="95.6">PA8</text>
<text x="365.4" y="95.6">GND</text>
<text x="137.8" y="100.4">PB12</text>
<text x="231.2" y="100.4">PA2</text>
<text x="281.6" y="98">PA1</text>
<text x="281.6" y="100.4">PA3</text>
<text x="312.7" y="98">PA2</text>
<text x="312.7" y="100.4">PA4</text>
<text x="334.3" y="98">PB15</text>
<text x="334.3" y="100.4">PB13</text>
<text x="367.8" y="100.4">PB12</text>
<text x="367.8" y="98">PB14</text>
<text x="137.8" y="102.8">PB13</text>
<text x="137.8" y="105.2">PB14</text>
<text x="137.8" y="107.6">PB15</text>
<text x="231.2" y="105.2">PA0</text>
<text x="231.2" y="102.8">PA1</text>
<text x="231.2" y="107.6">AVCC33</text>
<text x="281.6" y="105.2">VCC33</text>
<text x="281.6" y="102.8">PA5</text>
<text x="312.7" y="105.2">PA7</text>
<text x="312.7" y="102.8">PA6</text>
<text x="334.3" y="105.2">VCC33</text>
<text x="334.3" y="102.8">PB10</text>
<text x="370.2" y="107.6">PB0</text>
<text x="370.2" y="105.2">PB1</text>
<text x="370.2" y="102.8">PB2</text>
<text x="137.8" y="110">PA8</text>
<text x="137.8" y="112.4">PA9</text>
<text x="228.9" y="112.4">MCU_RST0</text>
<text x="231.2" y="110">GND</text>
<text x="70.7" y="117.2">USB_DM</text>
<text x="70.7" y="119.6">USB_DP</text>
<text x="137.8" y="114.8">PA10</text>
<text x="137.8" y="117.2">PA11</text>
<text x="137.8" y="119.6">PA12</text>
<text x="231.2" y="117.2">PH0</text>
<text x="231.2" y="114.8">PH1</text>
<text x="231.2" y="119.6">PC15</text>
<text x="137.8" y="122">TMS</text>
<text x="231.2" y="124.4">PC13</text>
<text x="231.2" y="122">PC14</text>
<text x="149.8" y="126.8">VCC3336</text>
<text x="231.2" y="126.8">PH2</text>
<text x="317.5" y="131.7">PC13</text>
<text x="317.5" y="129.2">PC14</text>
<text x="317.5" y="126.8">PC15</text>
<text x="351" y="131.7">PH2</text>
<text x="351" y="126.8">GND</text>
<text x="351" y="129.2">GND</text>
<text x="317.5" y="134">PB9</text>
<text x="317.5" y="136.4">PB11</text>
<text x="351" y="136.4">PB7</text>
<text x="351" y="134">PB8</text>
<text x="312.7" y="138.9">GND</text>
<text x="348.7" y="141.3">PB5</text>
<text x="348.7" y="138.9">PB6</text>
<text x="175.7" y="158.6" transform="rotate(-90 175.7 158.6)">TCK</text>
<text x="178.1" y="158.6" transform="rotate(-90 178.1 158.6)">TDI</text>
<text x="180.5" y="158.6" transform="rotate(-90 180.5 158.6)">TDO</text>
<text x="182.9" y="161" transform="rotate(-90 182.9 161)">nTRST</text>
<text x="185.3" y="158.6" transform="rotate(-90 185.3 158.6)">PB5</text>
<text x="187.7" y="158.6" transform="rotate(-90 187.7 158.6)">PB6</text>
<text x="190.1" y="158.6" transform="rotate(-90 190.1 158.6)">PB7</text>
<text x="194.9" y="158.6" transform="rotate(-90 194.9 158.6)">PB8</text>
<text x="197.3" y="158.6" transform="rotate(-90 197.3 158.6)">PB9</text>
<text x="202.1" y="158.6" transform="rotate(-90 202.1 158.6)">VCC33</text>
<text x="297.6" y="158.1">VCC33</text>
<text x="54.1" y="162.9">GND</text>
<text x="192.5" y="163.4" transform="rotate(-90 192.5 163.4)">PB11</text>
<text x="249.7" y="167.7">VCC33</text>
<text x="276.1" y="167.7">VCC33</text>
<text x="68.5" y="183.3">VCC33</text>
<text x="113.8" y="182.1">PA10</text>
<text x="153.8" y="184.5">VCC33</text>
<text x="184.3" y="184.5">AVCC33</text>
<text x="336.3" y="185" transform="rotate(-90 336.3 185)">PH0</text>
<text x="350.6" y="185" transform="rotate(-90 350.6 185)">PH1</text>
<text x="220.9" y="186.9">VCC33</text>
<text x="139.4" y="196.5">VCC33</text>
<text x="267.4" y="196.5">GND</text>
<text x="281.6" y="194.1">TMS</text>
<text x="281.6" y="196.5">TCK</text>
<text x="57" y="198.9">USBD5V</text>
<text x="255.2" y="198.9">MCU_RST0</text>
<text x="341.5" y="198.9">GND</text>
<text x="223.6" y="218.6" transform="rotate(-90 223.6 218.6)">PB11</text>
</g>
<g font-size="2.2" fill="#00007f">
<text x="257.6" y="15.1">L1</text>
<text x="257.6" y="18.7">INDUCTOR</text>
<text x="260" y="23.5">JP4</text>
<text x="260" y="52.4">HEADER 10X2</text>
<text x="128.2" y="75.6">R3</text>
<text x="183.3" y="73.7">C3</text>
<text x="183.3" y="76.2">100n</text>
<text x="128.2" y="79.5">33K</text>
<text x="128.2" y="82.9">R4</text>
<text x="128.2" y="86.7">68K</text>
<text x="97" y="94.7">L3</text>
<text x="296" y="93.2">JP2</text>
<text x="348.7" y="95.6">JP5</text>
<text x="114" y="102.6">C1</text>
<text x="114" y="105">10uF/16V</text>
<text x="51.5" y="110">CON1</text>
<text x="296" y="110">HEADER 5X2</text>
<text x="94.4" y="116">R2</text>
<text x="346.2" y="119.6">HEADER 7X2</text>
<text x="89.6" y="122.8">R1</text>
<text x="329.5" y="126.8">JP6</text>
<text x="73.1" y="141.3">J1</text>
<text x="73.1" y="143.6">PRTR5V</text>
<text x="58.7" y="145.8">C5</text>
<text x="204.6" y="153.2">C31</text>
<text x="327.1" y="150.9">HEADER 7X2</text>
<text x="204.6" y="160.5">CAP</text>
<text x="305.5" y="161.7">L5</text>
<text x="305.5" y="165.3">INDUCTOR</text>
<text x="327.1" y="167.4">C30</text>
<text x="327.1" y="169.8">CAP</text>
<text x="82.4" y="179.5">D1</text>
<text x="253.5" y="177.3">R7</text>
<text x="274.4" y="179.5">C20</text>
<text x="282.3" y="177.3">R8R9</text>
<text x="99.4" y="181.4">R5</text>
<text x="99.4" y="185.2">470R</text>
<text x="274.4" y="181.9">CAP</text>
<text x="341.2" y="184.5">Y1</text>
<text x="343.6" y="182.1">12M</text>
<text x="82.4" y="187.1">LED</text>
<text x="293.5" y="186.9">J2</text>
<text x="85" y="196.5">U2</text>
<text x="224.7" y="196.5">R6</text>
<text x="339" y="193.8">C6</text>
<text x="339" y="196.3">27p</text>
<text x="353.4" y="193.8">C7</text>
<text x="353.4" y="196.3">27p</text>
<text x="85" y="198.9">AS1117</text>
<text x="171.3" y="200.1">L2</text>
<text x="171.3" y="203.7">INDUCTOR</text>
<text x="190.2" y="203.7">100n</text>
<text x="224.7" y="198.9">10k</text>
<text x="293.5" y="203.7">CON5</text>
<text x="159.6" y="205.9">D2</text>
<text x="159.6" y="208.3">LED</text>
<text x="190.2" y="208.5">C4</text>
<text x="255.2" y="205.9">C10</text>
<text x="255.2" y="208.3">CAP</text>
<text x="63.5" y="213.1">C8</text>
<text x="63.5" y="215.5">100n</text>
<text x="123.4" y="210.7">C9</text>
<text x="123.4" y="213.1">100n</text>
<text x="130.9" y="213.1">C2</text>
<text x="130.9" y="215.5">10uF/16V</text>
<text x="157.7" y="222.7">R10</text>
<text x="157.7" y="224.8">470</text>
</g>
<g font-size="1.1" fill="#00007f">
<text x="216.9" y="86.3">U1</text>
<text x="183.3" y="113.9">HC32F460JETA_JEUA</text>
</g>
</svg>
